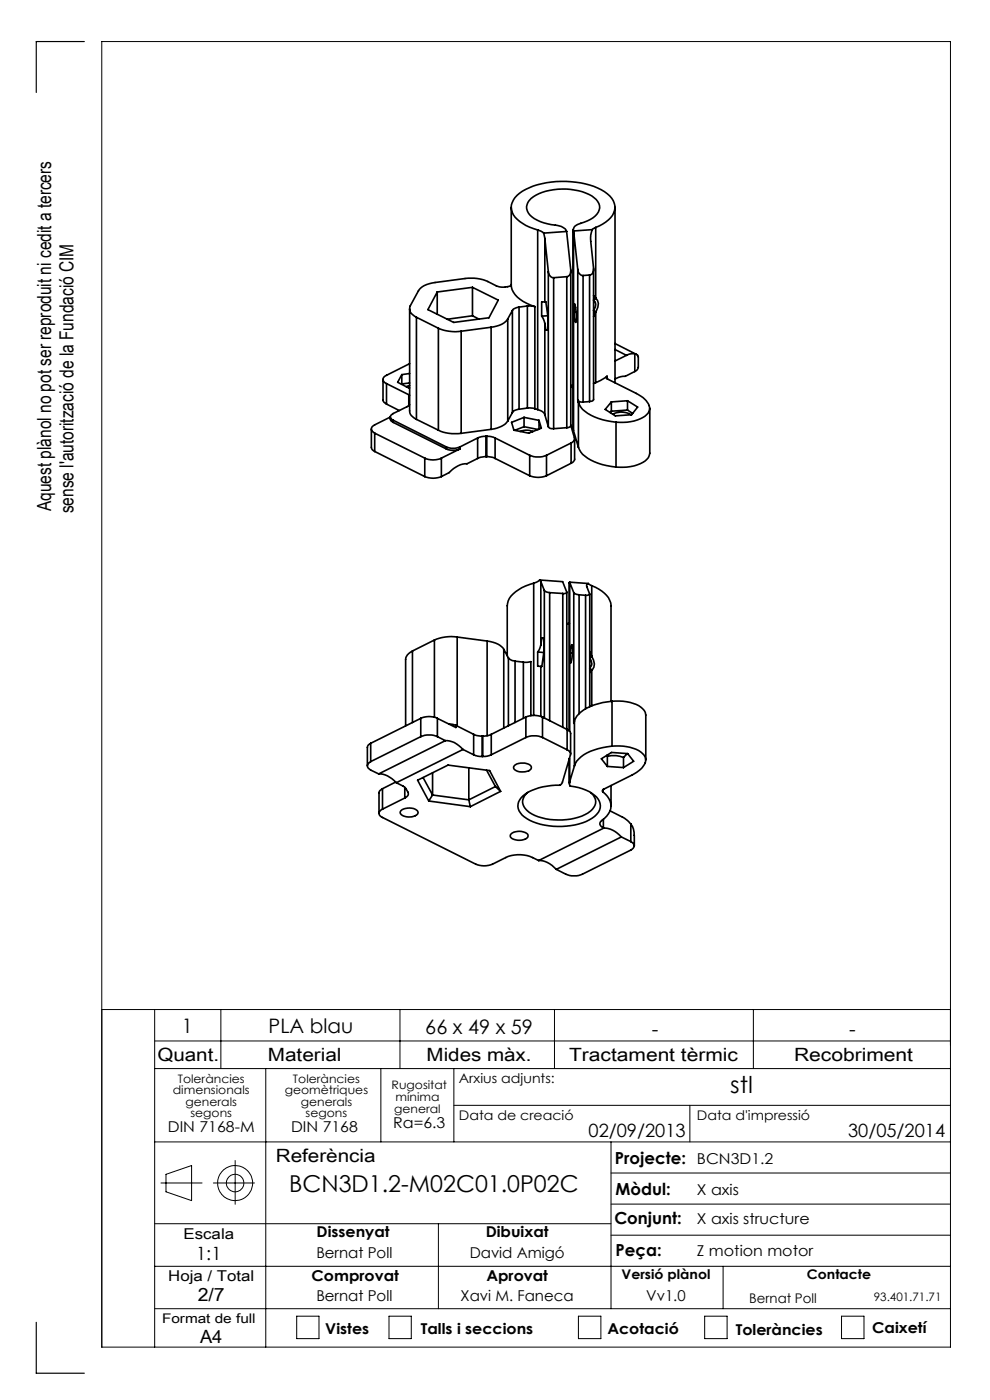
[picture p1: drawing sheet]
<svg xmlns="http://www.w3.org/2000/svg" width="210mm" height="297mm" viewBox="0 0 210 297" stroke-linecap="round" stroke-linejoin="round" font-family="sans-serif">
<g fill="none" stroke="#000" stroke-width=".21">
<path d="M21.6 214.2h180M32.8 214.2v71.6M46.8 214.2v12.5M84.8 214.2v12.5M117.6 214.2v12.5M159.8 214.2v12.5M32.8 220.8h168.8M32.8 226.7h168.8M56.4 226.7v59.1M80.8 226.7v15.5M96.3 226.7v15.5M96.3 234.5h105.3"/>
<path d="M146.3 234.5v7.7M32.8 259.6h96.8M32.8 242.2h168.8M34.1 251h8.8M35.2 249.1l5.4-1.8v7.4l-5.4-1.9zM45.3 251h8.7M49.9 246.2v9.3M93 259.6v18M129.6 242.2v35.4M129.6 255.4h72M129.6 248.8h72M32.8 277.6h168.8"/>
<path d="M32.8 268.6h168.8M62.9 279.2h4.8v4.8h-4.8zM82.5 279.2h4.7v4.8h-4.7zM122.7 279.2h4.8v4.8h-4.8zM129.6 262h72M149.5 279.2h4.7v4.8h-4.7zM153.4 268.6v9M178.5 279.2h4.8v4.8h-4.8zM21.6 285.8h180v-277h-180v277"/>
<circle cx="49.9" cy="251" r="3.7"/>
<circle cx="49.9" cy="251" r="1.86"/>
</g>
<path d="M17.9 8.8h-10.2v10.8M7.7 280.5v10.8h10.2" fill="none" stroke="#000" stroke-width=".25"/>
<g fill="none" stroke="#000" stroke-width=".35">
<path d="M108.4 44v16.4a4.8 4.8 0 0 0 3.3 3.9l1.8 .7M114.1 48.8l1.2 .7M114.1 48.8v38.1M115.3 49.5l.3 1.1M115.6 50.6l.7 7M115.6 50.6v13.4M116.3 57.6a1.28 1.28 0 0 0 1.1 1.3M116.3 57.6v32.9M117.4 58.9v32M120.2 49.1l.9 8.2a1.18 1.18 0 0 1-.9 1.4M120.2 49.1l-4.9 .4M120.2 58.7l-2.8 .2"/>
<path d="M120.2 58.7v32M121.1 57.5v32.7a.75 .75 0 0 1-.9 .5M121.6 48.7v42.6M121.6 48.9a1.52 1.52 0 0 1 1.6-1.5 4.9 4.9 0 0 0 4-3.3 3.7 3.7 0 0 0-3-3.1 13.2 13.2 0 0 0-11.1 .8 2.41 2.41 0 0 0-.3 4.2 11.5 11.5 0 0 0 5.9 1.9l1.2 .7 .3 .5M121.6 48.9v42.4M121.6 48.9l.1 .1M121.7 49l.9 8.1M122.6 57.1a1.28 1.28 0 0 0 1.1 1.4M122.6 57.1v27.8M123.7 58.5v26.8M125.1 58.3l-1.4 .2M125.1 58.3v26.9"/>
<path d="M125.6 48.7a4.7 4.7 0 0 0-.3 2.5l.6 5.7a1.2 1.2 0 0 1-.8 1.4M125.6 48.7l-3.9 .3M125.9 57.1v27.6a.68 .68 0 0 1-.8 .5M126.4 48.3a6 6 0 0 0 4-3.6 3.8 3.8 0 0 0-2.2-4 19 19 0 0 0-14.2-1.5 8.4 8.4 0 0 0-5.1 3.2 3.3 3.3 0 0 0 1.3 4.6l1.3 .8 2.6 1M126.4 48.3l-.8 .4M126.4 48.3v14.9M130.5 44v37.2M85.2 79.5l-.9 1.6 2.6 1.2M85.2 79.5v2M86.9 77.1l-4.9 2.5a.9 .9 0 0 0-.8 .9 .9 .9 0 0 0 .8 .9M86.9 65.5v21.7a2.08 2.08 0 0 0 1.4 1.8M86.9 79.2l-1.7 .3"/>
<path d="M88.3 67.3l4.7 2.3M88.3 67.3v21.7M92.7 61.9v4.8M93 69.6a9 9 0 0 0 4.8 .7M93 69.6v21.7M97.8 70.3v21.6M100.2 61l5.5 2.7-2 3.7-7.5 1-5.4-2.7 1.9-3.8M100.2 61l-7.5 .9M100.2 67l-5.3 .7M100.2 67l1.4 .7M100.2 61v6M104.2 69.4l-6.4 .9"/>
<path d="M104.2 69.4v21.7M107.7 67.7a4.5 4.5 0 0 1-3.5 1.7M107.7 67.7v21.6M108.4 60.4a3.4 3.4 0 0 1-3.1 .2 9.5 9.5 0 0 0-4.7-1.6h-1.3l-7 .9a4.5 4.5 0 0 0-3.5 1.8l-1.8 3.2-.1 .6a2.09 2.09 0 0 0 1.4 1.8M108.7 65.9l-1 1.8M108.7 65.9v21.6M110.1 65.2a1.98 1.98 0 0 0-1.4 .7M110.1 65.2v21.6M111.9 64.9l1.6 .1M111.9 64.9l-1.8 .3M111.9 64.9v21.7M113.5 65v21.7"/>
<path d="M114.9 67.1l.7 1.5M115.6 64l-.7 .1v3M115.6 68.6v19.4M115.6 64h.2l.4 3v3h-.4l-.2-1.4M116.2 67l-1.3 .1M121.8 64.8h.2M121.9 64.5a8.7 8.7 0 0 1 .3 3.9l-.2-.4-.3-1.9zM125.9 62.7l.5 .5M125.9 65.9l.5 .3M125.9 63.7l.4 .4a1.71 1.71 0 0 1-.4 1.7M126.4 63.2a2.11 2.11 0 0 1 0 3M126.4 63.2l-.5 .4"/>
<path d="M126.4 66.2l-.5 1M126.4 66.2v15M128.8 79.8l-2.4 1.4M128.8 79.8a.33 .33 0 0 0-.2 .4 .33 .33 0 0 0 .3 .2l6.1 3.1a4.1 4.1 0 0 1 2.8 3.3 3.3 3.3 0 0 1-2.7 2.3l-2.1 .5h-2.3M128.8 79.8v.6M130.5 72.9l4.5 2.3M130.5 74.2l2.4 1.2M132.9 75.4l-2.4 1.2M134.7 78.8l-2.1 1-.9 .1-1.2 .5M134.7 75.1h-1.1l-.7 .3M134.7 75.1a.66 .66 0 0 1 .7 .6v2.2l-.2 .5-.5 .4M134.7 75.1v3.7"/>
<path d="M78.8 91v3.9a1.01 1.01 0 0 0 .7 .9M79.5 91.9l10.6 5.3M79.5 95.8l10.6 5.3M79.5 91.9v3.9M81.2 80.5v4.3a1.08 1.08 0 0 0 .8 .9M82 81.4l4.7 2.3M82 81.4v4.3M82 85.7l2.7 1.4M83.4 89.6l-.3-.2a.84 .84 0 0 1-.3-1l-3.3 1.7a.9 .9 0 0 0-.7 .9 .9 .9 0 0 0 .7 .9M83.4 89.1l11.3 5.7M83.4 89.6l11.3 5.6M83.4 89.1v.5"/>
<path d="M85.2 81.5h.1M86.7 83.7l.2 .2M86.7 83.7v2.3M86.9 85.9l-.6 .4-2.9 1.4a.71 .71 0 0 0-.6 .7 .71 .71 0 0 0 .6 .7M86.9 81.8l-.7 .3M86.9 81.2l-1.7 .3M88.3 89l4.7 2.3M90.1 97.2a4.2 4.2 0 0 0 3.5 0M90.1 97.2v3.9M93 91.3a8.6 8.6 0 0 0 4.8 .6M93.6 97.2v3.9M94.7 94.8a3.8 3.8 0 0 0 2.8 0"/>
<path d="M94.7 95.2a3.8 3.8 0 0 0 2.8 0M94.7 94.8v.4M97.5 95.2l-3.9 2M97.5 94.8v.4M101.3 97.3l-2.2 1.1a5.1 5.1 0 0 0-3.8 1.9l-1.7 .8M101.3 92.9l-3.8 1.9M101.3 92.9v4.4M103.1 92.5l-1.8 .4M103.1 96.9l-1.2 .1-.6 .3M103.1 92.5h.2M103.1 92.5v4.4M103.1 96.9h.2"/>
<path d="M103.3 92.5l1.7 .4M103.3 96.9l1.2 .1 .5 .3M103.3 92.5v4.4M104.2 91.1l-6.4 .8M105 92.9l7.4 3.7M105 92.9v4.4M105 97.3l7.4 3.6M107.7 89.3a4.8 4.8 0 0 1-3.5 1.8M108.7 87.5l-1 1.8M110.1 86.8a1.69 1.69 0 0 0-1.4 .7M110.3 91.5l1.1-.2h.9l.7 .2M111.2 88.5l-2.7 1.1 .5 1.7 3.1 .6 2.7-1.1-.5-1.6"/>
<path d="M111.2 88.5l3.1 .7M111.2 90.5l-2 .8M111.2 90.5l3 .6M111.2 88.5v2M111.9 86.6l1.6 .1M111.9 86.6l-1.8 .2M112.4 96.6a4.7 4.7 0 0 0 3.5 0M112.4 96.6v4.3M113 91.5h.1M113.5 86.7l.6 .2M114.1 86.9a1.99 1.99 0 0 1 1.5 1.1M114.3 89.2v1.8"/>
<path d="M115.6 88l.7 2.5M115.9 96.6v4.3M116.3 90.5a1.01 1.01 0 0 0 1.1 .4M120.2 90.7l-2.8 .2M121.1 90.2l.7 2.7a1 1 0 0 1-.7 1.1M121.1 81.8h.5M121.1 82.1l.5 .1M121.1 94l-5.2 2.6M121.1 94v4.3M121.1 98.3l-5.2 2.6M121.6 91.3l1.1 3.6M121.9 93.1v4.4l-.3 .4-.5 .4"/>
<path d="M122.6 84.9a1.17 1.17 0 0 0 1.1 .4M122.6 84.9l.1 .5M122.7 85.4a6.3 6.3 0 0 0 4.2 3.4l3.8 .8M122.7 94.9a6.3 6.3 0 0 0 4.2 3.4l3.8 .8M122.7 85.4v9.5M125.1 85.2l-1.4 .1M126.4 81.2l-.5 .2M129.7 87.2l-.3 .3M129.7 85.3v1.9M130 87.9a3.8 3.8 0 0 1 3.8 .1M130.7 89.6v9.5M133.1 85l2.2 1.4-1.3 1.6-3.5 .2-2.1-1.3 1.3-1.6"/>
<path d="M133.1 85l-3.4 .3M133.1 87l1.1 .7M133.1 87l-3.4 .2M133.1 85v2M137.8 86.6v9.5a3.2 3.2 0 0 1-2.7 2.5l-2.1 .5h-2.3M90.1 101.1a4.6 4.6 0 0 0 3.5 0M112.4 100.9a4.7 4.7 0 0 0 3.5 0M87.5 138.1l-1.1 .8-.4 1v14.1M87.5 138.1v15.2M92.1 135.8l-4.6 2.3M92.1 135.8v16.3M97 135.1a9 9 0 0 0-4.9 .7"/>
<path d="M97 135.1l6.3 .9M97 135.1v19M103.3 136a4.5 4.5 0 0 1 3.6 1.8M103.3 136v20.1M106.9 137.8l.9 1.8M106.9 137.8v16.6M107.8 139.6a1.98 1.98 0 0 0 1.5 .7M107.8 139.6v14.4M113.2 123.7a9.1 9.1 0 0 0-5.1 3.2l-.5 1.6v10.6M113.2 123.7v28.1M114.1 138.3v3l.6 .1M114.1 138.3l1.3 .1"/>
<path d="M114.5 123l4.8 .4 .9 2.2-.2 .3h-.6M114.5 123l-1.3 .7M114.5 123l.2 .4M114.7 136.8l-.6 1.5M114.7 123.4v13.4M114.7 123.4l.8 1.9M114.9 135.4h.5v3M114.9 135.4l-.2 1.4M114.9 135.4h.5M115.4 138.4l-.5 3h-.2M115.5 125.3l.4 .3 .7 .1M115.5 125.3v27"/>
<path d="M116.6 125.7l2.8 .2M116.6 125.7v27.2M119.4 125.9v28.4M120.2 125.7v29M120.8 132.3h-.6M120.8 123.5v31.6M120.8 123.5l.9 2.2M120.8 123.5l4 .3M121 138.5h.4M121 137.5l.3-.7 .1 1.6-.1 1.3-.3 1v-2.2M121 137.5v1M121 137.5h.4"/>
<path d="M121.7 125.7l.4 .3 .7 .2M121.7 125.7v27.8l.1-.5M122.8 126.2l1.4 .1M122.8 126.2v25.2M124.2 126.3v24.1M124.8 123.8a.47 .47 0 0 0-.3 .6l.6 1.7-.9 .2M124.8 123.8l.7 .4M125.1 138.3l.4 .9M125.1 139.6l.3 .6a1.21 1.21 0 0 1-.3 1.5M125.1 126v23.9M125.5 124.2a6.2 6.2 0 0 1 4 3.6l.1 21M125.5 139.2a2.16 2.16 0 0 1 0 3"/>
<path d="M125.5 139.2l-.4 .3M125.5 124.2v15M78.6 157.7a1.01 1.01 0 0 0-.7 .9v3.9M78.6 157.7v3.9M89.3 156.3a4.6 4.6 0 0 1 3.5 0M89.3 152.4a4.2 4.2 0 0 1 3.5 0M89.3 152.4v3.9M89.3 156.3l-10.7 5.3M89.3 152.4l-10.7 5.3M92.8 156.3l1.7 .8M92.8 152.4v3.9M92.8 152.4l3.9 1.9v-.4"/>
<path d="M94.5 157.1a4.7 4.7 0 0 1 3.7 1.9M94.5 157.1l-14.2 7.1M95.2 153.6l1.5 .3M96.7 153.9l3.8 1.9M98.2 159l-14.1 7M98.2 159l2.3 1.1M100.5 155.8l.6 .2 1.2 .2M100.5 155.8v4.3M102.3 156.2v4.3M102.3 156.2h.1M102.4 156.2v4.3M104.2 155.8l-.6 .2-1.2 .2"/>
<path d="M104.2 155.8v4.3M109.3 140.3l1.7 .2M109.3 140.3v13M111 140.5l1.6-.1v11.4M111 140.5v11.9M111.5 156.5a4.6 4.6 0 0 1 3.6 0M111.5 152.1a4.6 4.6 0 0 1 3.6 0M111.5 156.5l-7.3 3.6M111.5 152.1v4.4M111.5 152.1l-7.3 3.7M114.7 141.4v10.6M115.1 156.5l5.2 2.6"/>
<path d="M115.1 152.1v4.4M115.1 152.1l5.2 2.7M120.3 159.1a.91 .91 0 0 1 .7 1.1l-1.7 5.7-.4 .6a13.3 13.3 0 0 0-7.9 2.3 2.65 2.65 0 0 0 .2 4.5 14.6 14.6 0 0 0 13.8 .6 3.1 3.1 0 0 0 2.1-3.9 7 7 0 0 0-5.3-3.1l-.9-.1-.1-.4 1-3.9M120.3 154.8l.4 .2 .3 .5v4.4M120.3 154.8v4.3M121.8 153v9.5M125.1 141.8l.4 .4M125.5 142.2l-.4 .5M125.5 142.2v7.6M129.8 158.3a12.2 12.2 0 0 0-7 2.7l-.5 .5-.5 1M129.8 158.3a8.6 8.6 0 0 1 6.5 1.6 1.97 1.97 0 0 1-.1 3l-2.1 1.5-6 3a.33 .33 0 0 0-.3 .3 .33 .33 0 0 0 .1 .3M129.8 148.8a8.6 8.6 0 0 1 6.5 1.6 1.72 1.72 0 0 1 .7 1.3v9.5"/>
<path d="M129.8 148.8a10.7 10.7 0 0 0-7.5 3.1l-.5 1.1M129.8 148.8v9.5M133.1 159.9l-.8 .8M133.1 159.9l1.3 1.6-2.1 1.3M133.1 159.9l-3.4-.3-2.1 1.4 1.2 1.6M78.6 161.6a.93 .93 0 0 0-.7 .9 .93 .93 0 0 0 .7 .9l1.7 .8M80.3 164.2a5 5 0 0 1 3.8 1.8M81.1 171.7a.9 .9 0 0 0-.7 .8 .9 .9 0 0 0 .7 .9l19.8 9.9a4.6 4.6 0 0 0 3.6 0l2.8-1.4a7.3 7.3 0 0 1 7 .7M81.1 167.3a1.08 1.08 0 0 0-.7 .9v4.3M81.1 167.3v4.4M83.9 165.9l-2.8 1.4M84.1 166l1.7 1 .7 1.1a.92 .92 0 0 1-.6 1.2"/>
<path d="M85.1 172a2.71 2.71 0 0 1 3.6 .2 1.14 1.14 0 0 1-1.3 1.1 2.17 2.17 0 0 1-2.5-.9zM85.9 169.3l-4.8 2.4M85.9 167v2.3M89.7 165l2.1 3.7M90.9 169.9l8.9 1.2M91.8 168.7l-.9 1.2M91.8 163.9v4.8M91.8 168.7l7.6 1M99.4 169.7l.4 1.4M99.4 162.9v6.8M100.5 160.1l.8 .3 1 .1M102.3 160.5h.1"/>
<path d="M103.2 163.4l1.9 3.5M104.2 160.1l-.8 .3-1 .1M105.1 166.9l1.1 1M105.1 166.9l-5.7 2.8M106.2 167.9l-6.4 3.2M106.2 167.9l-2.3-4.4-8.9-1.2-6.4 3.2 2.3 4.4M108.4 176.9a2.72 2.72 0 0 1 3.6 .3 1.16 1.16 0 0 1-1.3 1 2.15 2.15 0 0 1-2.5-.9zM109.1 162.4a2.98 2.98 0 0 1 3.5 .1 .78 .78 0 0 1-.8 1.1 2.64 2.64 0 0 1-2.8-.5zM111.9 168.1a2.42 2.42 0 0 0 .4 4.2 13.3 13.3 0 0 0 12.4 .2 2.55 2.55 0 0 0 1.1-3.8l-.5-.6M120.8 160.9v5.3M127.9 168a3.3 3.3 0 0 1 .3 5.6l-.5 .5a.85 .85 0 0 0-.4 .9 .85 .85 0 0 0 .7 .6M127.9 167.5v.5"/>
<path d="M128 175.6l.1 .1M128 173.8v1.8M128.1 175.7a5 5 0 0 1 3.7 1.8M128.1 175.7l-13.8 6.9M128.7 160.2l.1 .2M128.8 160.4a5.5 5.5 0 0 1 3.5 .3M128.8 162.6l3.5 .2M128.8 160.4v2.2M129.4 172l3.1 1.6 1.3 1.2M129.6 166.6v4.4M131.8 177.5l2 1M131.8 177.5l-13.8 6.9"/>
<path d="M132.3 160.7v2.1M133.8 178.5a.92 .92 0 0 1 .7 .9 .92 .92 0 0 1-.7 .9l-10.3 5.2a4.6 4.6 0 0 1-3.5 0l-2-1.1M133.8 174.8a3.5 3.5 0 0 1 .7 2.4v2.3M133.8 174.8v3.7M114.3 182.6a5 5 0 0 1 3.7 1.8"/>
</g>
<g font-size="4.9">
<text x="154.9" y="231.8">stl</text>
<text x="61.3" y="253">BCN3D1.2-M02C01.0P02C</text>
</g>
<g font-size="4.2">
<text x="38.6" y="219">1</text>
<text x="57" y="219.2">PLA blau</text>
<text x="90.2" y="219.4">66 x 49 x 59</text>
<text x="138.3" y="219.7">-</text>
<text x="180.1" y="219.7">-</text>
</g>
<g font-size="4.1">
<text x="10.9" y="108.4" transform="rotate(-90 10.9 108.4)">Aquest plànol no pot ser reproduit ni cedit a tercers</text>
<text x="15.6" y="108.9" transform="rotate(-90 15.6 108.9)">sense l'autorització de la Fundació CIM</text>
</g>
<g font-size="3.9">
<text x="33.4" y="225">Quant.</text>
<text x="56.8" y="225">Material</text>
<text x="90.5" y="225">Mides màx.</text>
<text x="120.7" y="225">Tractament tèrmic</text>
<text x="168.4" y="225">Recobriment</text>
<text x="124.8" y="241.3">02/09/2013</text>
<text x="179.9" y="241.3">30/05/2014</text>
<text x="58.5" y="246.5">Referència</text>
<text x="41.6" y="267.2">1:1</text>
<text x="41.9" y="276.1">2/7</text>
<text x="42.4" y="284.9">A4</text>
</g>
<g font-size="3.5">
<text x="130.5" y="246.8">Projecte:</text>
<text x="130.6" y="253.4">Mòdul:</text>
<text x="130.3" y="259.8">Conjunt:</text>
<text x="130.6" y="266.4">Peça:</text>
</g>
<g font-size="3.2">
<text x="83.4" y="239.3">Ra=6.3</text>
<text x="35.6" y="240.1">DIN 7168-M</text>
<text x="61.7" y="240.1">DIN 7168</text>
<text x="147.8" y="246.8">BCN3D1.2</text>
<text x="147.8" y="253.4">X axis</text>
<text x="38.9" y="262.9">Escala</text>
<text x="67.2" y="262.5">Dissenyat</text>
<text x="103" y="262.5">Dibuixat</text>
<text x="147.8" y="259.8">X axis structure</text>
<text x="67.1" y="266.8">Bernat Poll</text>
<text x="99.6" y="266.8">David Amigó</text>
<text x="147.8" y="266.4">Z motion motor</text>
<text x="35.7" y="271.7">Hoja / Total</text>
<text x="66.1" y="271.7">Comprovat</text>
<text x="103.2" y="271.7">Aprovat</text>
<text x="67.1" y="276.1">Bernat Poll</text>
<text x="97.7" y="276.1">Xavi M. Faneca</text>
<text x="137.1" y="276.1">Vv1.0</text>
<text x="69" y="283.1">Vistes</text>
<text x="89.3" y="283.1">Talls i seccions</text>
<text x="128.8" y="283.1">Acotació</text>
<text x="156.1" y="283.2">Toleràncies</text>
<text x="185" y="282.8">Caixetí</text>
</g>
<g font-size="2.8">
<text x="97.3" y="229.6">Arxius adjunts:</text>
<text x="97.3" y="237.7">Data de creació</text>
<text x="147.8" y="237.7">Data d'impressió</text>
<text x="131.8" y="271.4">Versió plànol</text>
<text x="171.2" y="271.4">Contacte</text>
<text x="34.4" y="280.7">Format de full</text>
<text x="158.9" y="276.3">Bernat Poll</text>
</g>
<g font-size="2.5">
<text x="36.7" y="232.1">dimensionals</text>
<text x="37.7" y="229.6">Toleràncies</text>
<text x="60.4" y="232.1">geomètriques</text>
<text x="62.1" y="229.6">Toleràncies</text>
<text x="83.1" y="231">Rugositat</text>
<text x="83.9" y="233.5">mínima</text>
<text x="39.4" y="234.6">generals</text>
<text x="40.4" y="237.1">segons</text>
<text x="63.8" y="234.6">generals</text>
<text x="64.8" y="237.1">segons</text>
<text x="83.6" y="236.2">general</text>
<text x="185.4" y="276.1">93.401.71.71</text>
</g>
</svg>
